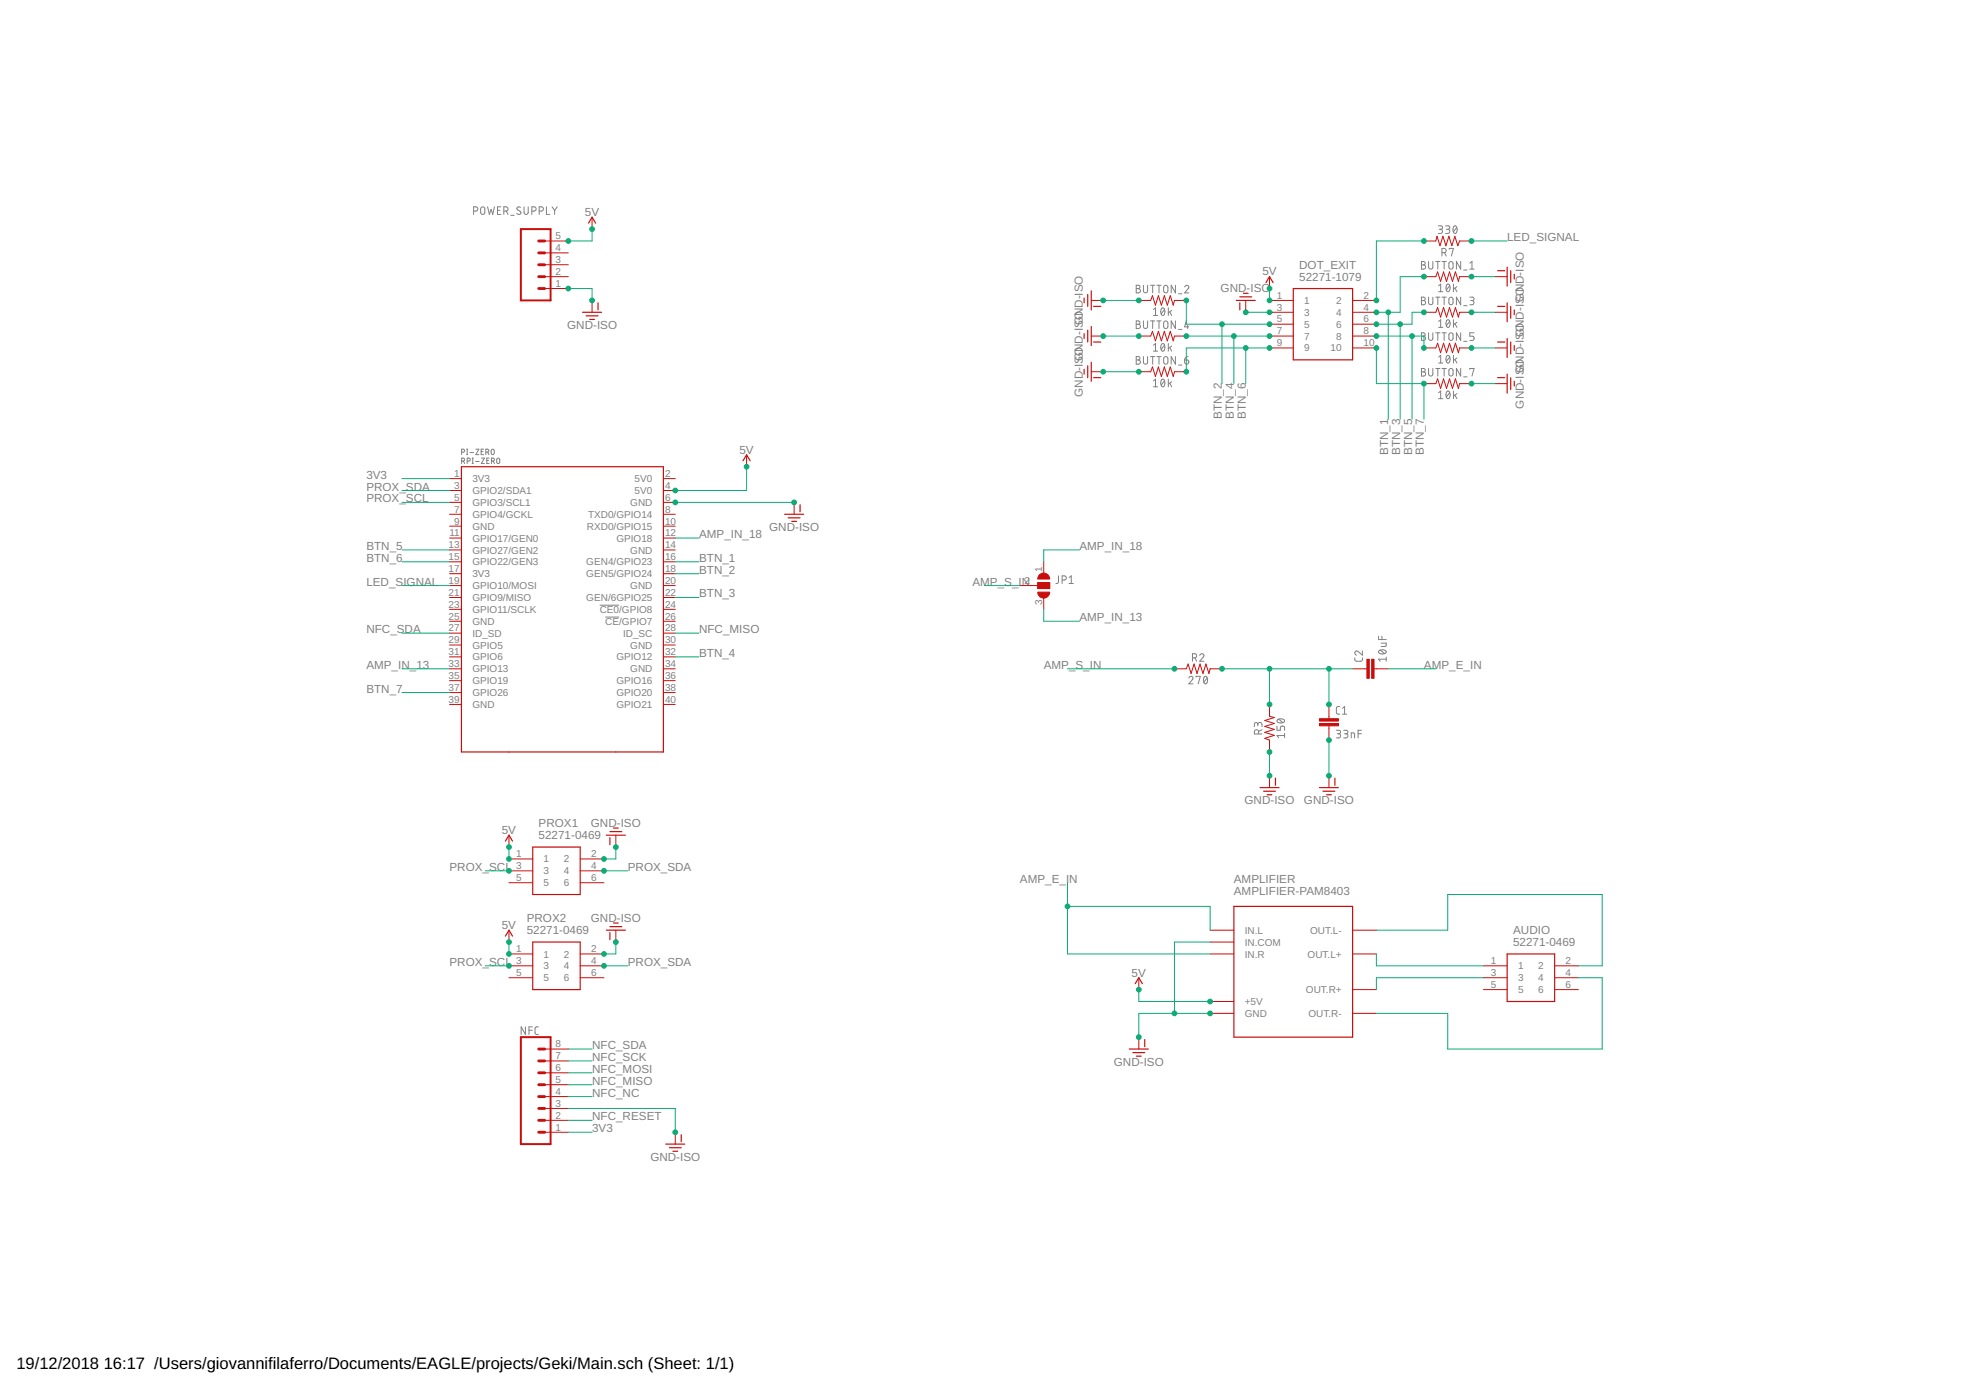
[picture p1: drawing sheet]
<svg xmlns="http://www.w3.org/2000/svg" width="420mm" height="297mm" viewBox="0 0 420 297" stroke-linecap="round" stroke-linejoin="round" font-family="sans-serif">
<g fill="none" stroke="#808080" stroke-width=".21">
<path d="M101.2 45.1h.5a.46 .46 0 0 0 .4-.4 .46 .46 0 0 0-.4-.5h-.5v1.6M102.8 44.3l.4-.1 .3 .1 .1 1.1a.44 .44 0 0 1-.4 .4 .44 .44 0 0 1-.5-.4zM104.2 44.2l.4 1.6 .3-1.1 .4 1.1 .4-1.6M106.3 44.9h.5M107 44.2h-.7v1.6h.7M107.7 45.1h.4a.46 .46 0 0 0 .5-.4 .46 .46 0 0 0-.5-.5h-.4v1.6M108.2 45.1l.4 .7M109.2 46h.7M111.2 44.3a.41 .41 0 0 0-.5-.1 .41 .41 0 0 0-.1 .6l.5 .3a.41 .41 0 0 1 .1 .7 .41 .41 0 0 1-.6-.1l-.2-.1M112 44.2v1.2a.44 .44 0 0 0 .4 .4 .44 .44 0 0 0 .5-.4v-1.2M113.7 45.1h.4a.46 .46 0 0 0 .5-.4 .46 .46 0 0 0-.5-.5h-.4v1.6M115.2 45.1h.5a.46 .46 0 0 0 .4-.4 .46 .46 0 0 0-.4-.5h-.5v1.6"/>
<path d="M116.8 44.2v1.6h.7M118 44.2l.5 .8M118.5 45v.8M119.1 44.2l-.6 .8M303.8 55.9h.4a.37 .37 0 0 1 .4 .4 .37 .37 0 0 1-.4 .3 .44 .44 0 0 1 .5 .5 .44 .44 0 0 1-.5 .4h-.4zM303.8 56.6h.4M305.3 55.9v1.2a.46 .46 0 0 0 .5 .4 .46 .46 0 0 0 .4-.4v-1.2M306.8 55.9h.9M307.3 55.9v1.6M307.4 48.3h.5a.37 .37 0 0 1 .4 .3 .37 .37 0 0 1-.4 .4h-.3M307.8 49a.44 .44 0 0 1 .5 .4 .44 .44 0 0 1-.5 .5h-.4M308.2 54h.4a.46 .46 0 0 0 .5-.5 .46 .46 0 0 0-.5-.4h-.4v1.6"/>
<path d="M308.2 55.9h.9M308.6 55.9v1.6M308.7 54l.4 .7M308.9 48.3h.6a.37 .37 0 0 1 .4 .3 .37 .37 0 0 1-.4 .4h-.4M309.4 49a.44 .44 0 0 1 .5 .4 .44 .44 0 0 1-.5 .5h-.5M309.7 53.3v-.2h.9l-.4 1.6M309.8 56l.3-.1 .3 .1 .1 1.1a.44 .44 0 0 1-.4 .4 .44 .44 0 0 1-.5-.4zM310.7 48.4l.3-.1a.95 .95 0 0 1 0 1.6 .98 .98 0 0 1-.3-1.5zM311.3 48.6l-.7 .9M312.2 55.9v1.6l-.9-1.6v1.6M312.8 57.7h.7M314.1 57.5h.9"/>
<path d="M314.1 56.2l.5-.3v1.6M242.8 61h.5a.36 .36 0 0 1 .3 .3 .36 .36 0 0 1-.3 .4 .46 .46 0 0 1 .4 .4 .46 .46 0 0 1-.4 .5h-.5zM242.8 68.6h.5a.36 .36 0 0 1 .3 .3 .36 .36 0 0 1-.3 .4 .46 .46 0 0 1 .4 .5 .46 .46 0 0 1-.4 .4h-.5zM242.8 76.2h.5a.36 .36 0 0 1 .3 .4 .36 .36 0 0 1-.3 .3 .46 .46 0 0 1 .4 .5 .46 .46 0 0 1-.4 .4h-.5zM242.8 61.7h.5M242.8 69.3h.5M242.8 76.9h.5M244.4 61v1.1a.44 .44 0 0 0 .4 .5 .44 .44 0 0 0 .5-.5v-1.1M244.4 68.6v1.2a.44 .44 0 0 0 .4 .4 .44 .44 0 0 0 .5-.4v-1.2M244.4 76.2v1.2a.44 .44 0 0 0 .4 .4 .44 .44 0 0 0 .5-.4v-1.2M245.9 61h.9M245.9 68.6h.9"/>
<path d="M245.9 76.2h.9M246.3 61v1.6M246.3 68.6v1.6M246.3 76.2v1.6M246.5 66.1l.5-.3v1.6M246.5 73.8l.5-.4v1.6M246.5 67.4h.9M246.5 75h.9M247.2 61h.9M247.2 68.6h.9M247.2 76.2h.9M247.7 61v1.6"/>
<path d="M247.7 68.6v1.6M247.7 76.2v1.6M248.3 65.9l.2-.1a.97 .97 0 0 1 0 1.6 1.02 1.02 0 0 1-.2-1.5zM248.3 73.5l.2-.1a.97 .97 0 0 1 0 1.6 1.02 1.02 0 0 1-.2-1.5zM248.8 61.1l.3-.1 .4 .1 .1 1a.46 .46 0 0 1-.5 .5 .46 .46 0 0 1-.4-.5zM248.8 68.7l.3-.1 .4 .1 .1 1.1a.46 .46 0 0 1-.5 .4 .46 .46 0 0 1-.4-.4zM248.8 76.3l.3-.1 .4 .1 .1 1.1a.46 .46 0 0 1-.5 .4 .46 .46 0 0 1-.4-.4zM248.9 66.1l-.7 1M248.9 73.8l-.7 .9M249.7 65.8v1.6M249.7 73.4v1.6M250 66.7l.4 .7"/>
<path d="M250 74.3l.4 .7M250.4 66.3l-.7 .6M250.4 74l-.7 .5M251.2 61v1.6l-.9-1.6v1.6M251.2 68.6v1.6l-.9-1.6v1.6M251.2 76.2v1.6l-.9-1.6v1.6M251.9 62.8h.7M251.9 70.4h.7M251.9 78h.7M253.2 61.3a.44 .44 0 0 1 .6-.3 .44 .44 0 0 1 .1 .7l-.7 .9h.9M253.2 76.9h.5a.45 .45 0 0 1 .4 .5 .45 .45 0 0 1-.5 .4 .45 .45 0 0 1-.4-.4zM253.5 68.6l-.3 1.2h.9"/>
<path d="M253.8 69.5v.7M253.9 76.2l-.6 .3-.1 .4M303.8 63.5h.4a.36 .36 0 0 1 .4 .4 .36 .36 0 0 1-.4 .3 .46 .46 0 0 1 .5 .5 .46 .46 0 0 1-.5 .4h-.4zM303.8 71.1h.4a.36 .36 0 0 1 .4 .4 .36 .36 0 0 1-.4 .3 .46 .46 0 0 1 .5 .5 .46 .46 0 0 1-.5 .4h-.4zM303.8 78.7h.4a.36 .36 0 0 1 .4 .4 .36 .36 0 0 1-.4 .4 .46 .46 0 0 1 .5 .4 .46 .46 0 0 1-.5 .5h-.4zM303.8 64.2h.4M303.8 71.8h.4M303.8 79.5h.4M305.3 63.5v1.2a.46 .46 0 0 0 .5 .4 .46 .46 0 0 0 .4-.4v-1.2M305.3 71.1v1.2a.46 .46 0 0 0 .5 .4 .46 .46 0 0 0 .4-.4v-1.2M305.3 78.7v1.2a.46 .46 0 0 0 .5 .5 .46 .46 0 0 0 .4-.5v-1.2M306.8 63.5h.9"/>
<path d="M306.8 71.1h.9M306.8 78.7h.9M307.3 63.5v1.6M307.3 71.1v1.6M307.3 78.7v1.7M307.4 61.1l.5-.4v1.6M307.4 68.7l.5-.4v1.7M307.4 76.3l.5-.4v1.7M307.4 62.3h1M307.4 70h1M307.4 77.6h1M308.2 63.5h.9"/>
<path d="M308.2 71.1h.9M308.2 78.7h.9M308.6 63.5v1.6M308.6 71.1v1.6M308.6 78.7v1.7M309.2 60.8l.3-.1a.95 .95 0 0 1 0 1.6 1.04 1.04 0 0 1-.3-1.5zM309.2 68.4l.3-.1a.95 .95 0 0 1 0 1.7 1.04 1.04 0 0 1-.3-1.6zM309.2 76.1l.3-.2a.95 .95 0 0 1 0 1.7 1.04 1.04 0 0 1-.3-1.5zM309.8 63.6l.3-.1 .4 .3v.9a.44 .44 0 0 1-.4 .4 .44 .44 0 0 1-.5-.4zM309.8 71.2l.3-.1 .3 .1 .1 1.1a.44 .44 0 0 1-.4 .4 .44 .44 0 0 1-.5-.4zM309.8 78.9l.3-.2 .3 .2 .1 1a.44 .44 0 0 1-.4 .5 .44 .44 0 0 1-.5-.5zM309.8 61.1l-.7 .9"/>
<path d="M309.8 68.7l-.7 .9M309.8 76.3l-.7 .9M310.6 60.7v1.6M310.6 68.3v1.7M310.6 75.9v1.7M310.9 61.6l.5 .7M310.9 69.2l.5 .8M310.9 76.8l.5 .8M311.4 61.3l-.8 .5M311.4 68.9l-.8 .5M311.4 76.5l-.8 .5M312.2 63.5v1.6l-.9-1.6v1.6"/>
<path d="M312.2 71.1v1.6l-.9-1.6v1.6M312.2 78.7v1.7l-.9-1.7v1.7M312.8 65.3h.7M312.8 72.9h.7M314.1 63.5h.6a.36 .36 0 0 1 .3 .4 .36 .36 0 0 1-.3 .3h-.4M314.1 78.9v-.2h.9l-.4 1.7M314.6 64.2a.46 .46 0 0 1 .4 .5 .46 .46 0 0 1-.4 .4h-.5M315 71.1h-.9v.7h.6a.46 .46 0 0 1 .3 .5 .46 .46 0 0 1-.3 .4h-.6M98.7 98.5l.5-.1 .1-.3-.2-.2h-.4v1.2M98.7 96.6l.5-.1 .1-.3-.2-.2h-.4v1.2M99 98.5l.3 .6M99.7 96h.3"/>
<path d="M99.7 97.2h.3M99.8 98.5l.6-.1v-.4l-.6-.1v1.2M99.8 96v1.2M100.4 96.7h.8M100.9 97.9h.3M100.9 99.1h.3M101 97.9v1.2M101.6 98.6h.8M101.7 96h.6l-.6 1.2h.6M102.8 96.5h.4M102.9 97.9h.6l-.6 1.2h.6M103.4 96h-.6v1.2h.6"/>
<path d="M103.8 96.6l.6-.1v-.4l-.6-.1v1.2M104 98.4h.4M104.2 96.6l.3 .6M104.5 97.9h-.5v1.2h.5M105 98.5l.6-.1 .1-.3-.2-.2h-.5v1.2M105.1 96.1l.3-.1 .2 .3v.5l-.2 .4-.3-.1-.1-.3zM105.4 98.5l.3 .6M106.3 98l.3-.1 .2 .3v.5l-.2 .4-.3-.1-.1-.3zM246.5 81.4l.5-.4v1.7M246.5 82.7h.9M248.3 81.1l.2-.1a.97 .97 0 0 1 0 1.7 1.02 1.02 0 0 1-.2-1.6zM248.9 81.4l-.7 .9"/>
<path d="M249.7 81v1.7M250 81.9l.4 .8M250.4 81.6l-.7 .5M307.4 83.9l.5-.3v1.6M307.4 85.2h1M309.2 83.7l.1-.1a.8 .8 0 0 1 .7 .5 .8 .8 0 0 1-.2 .9l-.3 .2a1.04 1.04 0 0 1-.3-1.5zM309.8 83.9l-.7 .9M310.6 83.6v1.6M310.9 84.4l.5 .8M311.4 84.1l-.8 .5M312.8 80.5h.7M128.2 129.3h4.1"/>
<path d="M129.3 131.9h3M226.2 123.1v1.4l-.5 .2M227 124h.4a.44 .44 0 0 0 .5-.5 .44 .44 0 0 0-.5-.4h-.4v1.6M228.5 124.7h.9M228.5 123.4l.4-.3v1.6M291.2 139.1v.9l-.9-.8a.45 .45 0 0 0-.7 .2 .45 .45 0 0 0 .3 .6M294.6 136v.7h1.6M294.7 139.1a1 1 0 0 1 1.5 .2 .95 .95 0 0 1-1.6 0zM295 138.9l.9 .8M295.2 137.4h1v.6l-.1 .1-.9 .1M295.3 136v.7M254.1 144.9a.44 .44 0 0 1 .6-.4 .44 .44 0 0 1 .1 .7l-.7 .9h.9"/>
<path d="M254.8 140.6h.5a.44 .44 0 0 0 .4-.5 .44 .44 0 0 0-.4-.4h-.5v1.6M255.4 140.6l.3 .7M255.6 144.7v-.2h.9l-.4 1.6M256.4 140.1a.44 .44 0 0 1 .6-.4 .44 .44 0 0 1 .2 .7l-.8 .9h.9M257.4 144.6l.2-.1a.95 .95 0 0 1 0 1.6 1 1 0 0 1-.2-1.5zM258 144.9l-.7 .9M268.8 154.8a.46 .46 0 0 1 .5-.4 .46 .46 0 0 1 .4 .4v.5M268.8 155.1v-.4a.36 .36 0 0 0-.4-.3 .36 .36 0 0 0-.3 .3v.6M269 156.8v-.4a.46 .46 0 0 0-.5-.5 .46 .46 0 0 0-.4 .5v.4h1.6M269.7 155.9l-.7 .4M272.9 155.2v.9h.7v-.6a.46 .46 0 0 1 .5-.3 .46 .46 0 0 1 .4 .3v.6M273 153.8a1.02 1.02 0 0 1 1.5 .3 .97 .97 0 0 1-1.6 0z"/>
<path d="M273.3 153.7l.9 .7M274.5 157.2h-1.6l.4 .4M274.5 156.7v.9M285.6 156.1h.6a.37 .37 0 0 1 .3 .3 .37 .37 0 0 1-.3 .4h-.4M286 156.8a.44 .44 0 0 1 .5 .4 .44 .44 0 0 1-.5 .5h-.4M286.3 151l-.6 .1-.1 .3v1l.2 .2h.5M286.9 152.6h.9M286.9 151.4l.5-.4v1.6M287.2 156.1h.5a.37 .37 0 0 1 .4 .3 .37 .37 0 0 1-.4 .4h-.4M287.6 156.8a.44 .44 0 0 1 .5 .4 .44 .44 0 0 1-.5 .5h-.4M288.8 157.7v-1.1l.7 .1v1M289.5 140.6l.1 .5 .3 .2h1l.2-.2 .1-.5"/>
<path d="M290.2 156.8h.8M291 156.1h-.8v1.6M296.2 140.9h-1.6l.4 .4M296.2 140.4v.9M112.3 219.4v1.7l-.9-1.7v1.7M113.8 219.4h-.7v1.7M115.1 219.4l-.5 .1-.3 .3 .1 1.2 .7 .1M113.1 220.2h.7"/>
</g>
<g fill="none" stroke="#c90d0c" stroke-width=".25">
<path d="M125.8 47.7l.7-1.3 .8 1.3M320.1 57.8h1.5M322.1 57.1v4.1M322.9 57.8v2.6M323.6 58.6v1M124.5 66.7h4.1M125.3 67.5h2.5M126 68.3h1M127.8 64.7v1.5M231.7 63.7v1M231.7 71.3v1M231.7 78.9v1"/>
<path d="M232.5 62.9v2.6M232.5 70.5v2.6M232.5 78.2v2.5M233.2 62.2v4M233.2 69.8v4.1M233.2 77.4v4.1M233.7 73.1h1.5M233.7 65.5h1.5M264.2 64.2h4.1M265 63.4h2.5M265 64.7v1.5M265.7 62.7h1"/>
<path d="M270.6 60.4l.7-1.3 .8 1.3M276.4 61.7h12.7v15.2h-12.7zM320.1 73.1h1.5M320.1 65.5h1.5M322.1 64.7v4.1M322.1 72.3v4.1M322.1 79.9v4.1M322.9 65.5v2.5M322.9 73.1v2.5M323.6 66.2v1M323.6 73.9v1M98.6 99.7h43.2v61h-43.2z"/>
<path d="M158.8 98.5l.8-1.3 .7 1.3M233.7 80.7h1.5M320.1 80.7h1.5M322.9 80.7v2.5M323.6 81.5v1M167.7 109.9h4M168.4 110.7h2.6M169.2 111.4h1M171 107.9v1.5M108 179.7l.8-1.2 .7 1.2M129.6 178.5h4M130.3 177.7h2.6"/>
<path d="M130.3 179v1.5M131.1 177h1M269.3 168.3h4M270 169.1h2.6M270.8 169.8h1M272.6 166.3v1.5M282 168.3h4M282.7 169.1h2.6M283.5 169.8h1M285.3 166.3v1.5M113.9 181h10.1v10.2h-10.1zM129.6 198.8h4"/>
<path d="M130.3 199.3v1.5M130.3 198h2.6M131.1 197.3h1M263.7 193.7h25.4v27.9h-25.4zM108 200l.8-1.2 .7 1.2M113.9 201.3h10.1v10.2h-10.1zM242.6 210.2l.8-1.3 .7 1.3M322.1 203.9h10.2v10.1h-10.2zM241.3 224.2h4.1M242.1 224.9h2.5M242.9 225.7h1M244.6 222.1v1.6"/>
<path d="M142.3 244.5h4M143 245.3h2.6M143.8 246h1M145.6 242.5v1.5"/>
</g>
<g fill="none" stroke="#c90d0c" stroke-width=".21">
<path d="M116.4 59.1h5.1M116.4 56.6h5.1M116.4 54h5.1M116.4 51.5h5.1M126.5 46.4v2.6M271.3 59.1v2.6M304.3 59.1h2.6l.3-1 .7 2 .6-2 .6 2 .7-2 .6 2 .6-2 .7 2 .2-1h2.6M304.3 51.5h2.6l.2-1 .6 2 .7-2 .6 2 .6-2 .7 2 .6-2 .7 2 .3-1h2.6M319.6 59.1h2.5M116.4 61.7h5.1M126.5 64.2v2.5M233.2 64.2h2.6"/>
<path d="M233.2 71.8h2.6M233.2 79.4h2.6M243.4 64.2h2.5l.4-1 .6 2 .7-2 .6 2 .6-2 .7 2 .6-2 .6 2 .3-1h2.5M243.4 71.8h2.5l.4-1 .6 2 .7-2 .6 2 .6-2 .7 2 .6-2 .6 2 .3-1h2.5M243.4 79.4h2.5l.4-1 .6 2.1 .7-2.1 .6 2.1 .6-2.1 .7 2.1 .6-2.1 .6 2.1 .3-1.1h2.5M266.2 64.2v2.5M271.3 64.2h5.1M271.3 66.7h5.1M271.3 69.3h5.1M271.3 71.8h5.1M271.3 74.4h5.1M289.1 64.2h5.1"/>
<path d="M289.1 66.7h5.1M289.1 69.3h5.1M289.1 71.8h5.1M289.1 74.4h5.1M304.3 66.7h2.6l.3-1 .7 2.1 .6-2.1 .6 2.1 .7-2.1 .6 2.1 .6-2.1 .7 2.1 .2-1.1h2.6M304.3 74.4h2.6l.3-1.1 .7 2.1 .6-2.1 .6 2.1 .7-2.1 .6 2.1 .6-2.1 .7 2.1 .2-1h2.6M319.6 66.7h2.5M319.6 74.4h2.5M159.6 97.2v2.5M304.3 82h2.6l.3-1 .7 2 .6-2 .6 2 .7-2 .6 2 .6-2 .7 2 .2-1h2.6M319.6 82h2.5M96.1 102.3h2.5"/>
<path d="M96.1 104.8h2.5M96.1 107.4h2.5M96.1 109.9h2.5M96.1 112.4h2.5M96.1 115h2.5M96.1 117.5h2.5M141.8 102.3h2.5M141.8 104.8h2.5M141.8 107.4h2.5M141.8 109.9h2.5M141.8 112.4h2.5M141.8 115h2.5"/>
<path d="M141.8 117.5h2.5M169.7 107.4v2.5M96.1 120.1h2.5M96.1 122.6h2.5M96.1 125.1h2.5M96.1 127.7h2.5M96.1 130.2h2.5M96.1 132.8h2.5M96.1 135.3h2.5M96.1 137.8h2.5M141.8 120.1h2.5M141.8 122.6h2.5"/>
<path d="M141.8 125.1h2.5M141.8 127.7h2.5M141.8 130.2h2.5M141.8 132.8h2.5M141.8 135.3h2.5M141.8 137.8h2.5M218 125.1h3.8M221.8 124.5h2.5v1.3h-2.5zM223.1 120.1v2.5M223.1 127.7v2.5M96.1 140.4h2.5M96.1 142.9h2.5"/>
<path d="M96.1 145.5h2.5M96.1 148h2.5M96.1 150.5h2.5M141.8 140.4h2.5M141.8 142.9h2.5M141.8 145.5h2.5M141.8 148h2.5M141.8 150.5h2.5M251 142.9h2.5l.4-1 .7 2 .6-2 .6 2 .7-2 .6 2 .6-2 .7 2 .2-1h2.6M271.3 150.5v2.6l1 .2-2 .7 2 .6-2 .6 2 .7-2 .6 2 .6-2 .7 1 .4v2.5M284 150.5v3.1M284 155.1v3.1"/>
<path d="M289.1 142.9h3M293.6 142.9h3.1M108.8 178.5v2.5M131.6 178.5v2.5M271.3 165.8v2.5M284 165.8v2.5M108.8 183.6h5.1M108.8 186.1h5.1M108.8 188.6h5.1M108.8 198.8v2.5M124 183.6h5.1M124 186.1h5.1"/>
<path d="M124 188.6h5.1M131.6 198.8v2.5M258.6 198.8h5.1M289.1 198.8h5.1M108.8 203.9h5.1M108.8 206.4h5.1M108.8 208.9h5.1M124 203.9h5.1M124 206.4h5.1M124 208.9h5.1M243.4 208.9v2.6M258.6 201.3h5.1"/>
<path d="M258.6 203.9h5.1M258.6 214h5.1M258.6 216.6h5.1M289.1 203.9h5.1M289.1 216.6h5.1M289.1 211.5h5.1M317 211.5h5.1M317 206.4h5.1M317 208.9h5.1M332.3 211.5h5M332.3 206.4h5M332.3 208.9h5"/>
<path d="M116.4 239.4h5.1M116.4 236.9h5.1M116.4 234.3h5.1M116.4 231.8h5.1M116.4 229.3h5.1M116.4 226.7h5.1M116.4 224.2h5.1M243.4 221.6v2.6M116.4 242h5.1M144.3 242v2.5"/>
</g>
<path d="M111.3 49h6.4v15.2h-6.4zM111.3 221.6h6.4v22.9h-6.4z" fill="none" stroke="#c90d0c" stroke-width=".42"/>
<g fill="none" stroke="#c90d0c" stroke-width=".61">
<path d="M115.1 56.6h1.3M115.1 59.1h1.3M115.1 51.5h1.3M115.1 54h1.3M115.1 61.7h1.3M115.1 236.9h1.3M115.1 239.4h1.3M115.1 231.8h1.3M115.1 234.3h1.3M115.1 229.3h1.3M115.1 226.7h1.3M115.1 224.2h1.3"/>
<path d="M115.1 242h1.3"/>
</g>
<g fill="#c90d0c" stroke="#c90d0c" stroke-width=".21">
<path d="M282 154.6h4v.5h-4z"/>
<path d="M282 153.6h4v.5h-4z"/>
<path d="M293.1 140.9h.5v4h-.5z"/>
<path d="M292.1 140.9h.5v4h-.5z"/>
<path d="M221.8 124.5h2.5v1.3h-2.5z"/>
</g>
<g fill="#c90d0c" stroke="#c90d0c" stroke-width=".21">
<path d="M221.8 126.5h2.5a1.27 1.27 0 0 1-1.2 1.3 1.27 1.27 0 0 1-1.3-1.3z" fill-rule="evenodd"/>
<path d="M222.2 122.8a1.27 1.27 0 0 1 1.4-.2 1.27 1.27 0 0 1 .7 1.1h-2.5v-.4z" fill-rule="evenodd"/>
</g>
<g fill="none" stroke="#0dab76" stroke-width=".21">
<path d="M126.5 49v2.5h-5M304.3 59.1h-5.1v7.6h-5M304.3 51.5h-10.1v12.7M314.5 59.1h5.1M314.5 51.5h7.6M121.5 61.7h5v2.5M235.8 64.2h7.6M235.8 71.8h7.6M235.8 79.4h7.6M253.5 71.8h17.8M253.5 64.2v5.1h17.8M261.2 69.3v12.7"/>
<path d="M263.7 71.8v10.2M266.2 66.7h5.1M266.2 74.4v7.6M271.3 61.7v2.5M271.3 74.4h-17.8v5M294.2 74.4v7.6h10.1v7.6M294.2 71.8h10.1v2.6M296.7 66.7v22.9M299.2 69.3v20.3M301.8 71.8v17.8M304.3 66.7h-2.5v2.6h-7.6M314.5 66.7h5.1"/>
<path d="M314.5 74.4h5.1M159.6 99.7v5.1h-15.3M314.5 82h5.1M85.9 107.4h10.2M85.9 104.8h10.2M85.9 117.5h10.2M85.9 102.3h10.2M144.3 107.4h25.4M144.3 115h5.1M230.7 117.5h-7.6v2.6M85.9 125.1h10.2M85.9 120.1h10.2"/>
<path d="M85.9 135.3h10.2M144.3 127.7h5.1M144.3 120.1h5.1M144.3 122.6h5.1M144.3 135.3h5.1M210.4 125.1h7.6M223.1 130.2v2.6h7.6M85.9 142.9h10.2M85.9 148h10.2M144.3 140.4h5.1M228.1 142.9h22.9M261.2 142.9h27.9"/>
<path d="M271.3 142.9v7.6M284 142.9v7.6M284 158.2v7.6M296.7 142.9h10.2M271.3 160.7v5.1M103.7 186.1h5.1M108.8 181v2.6M129.1 186.1h5.1M131.6 181v2.6h-2.5M228.1 188.6v15.3h30.5M228.1 193.7h30.5v5.1M294.2 198.8h15.2v-7.6h33v15.2h-5.1"/>
<path d="M103.7 206.4h5.1M108.8 201.3v2.6M129.1 206.4h5.1M131.6 201.3v2.6h-2.5M243.4 211.5v2.5h15.2M258.6 216.6h-15.2v5M258.6 201.3h-7.6v15.3M294.2 203.9v2.5h22.8M317 208.9h-22.8v2.6M337.3 208.9h5.1v15.3h-33v-7.6h-15.2M121.5 236.9h22.8v5.1M121.5 224.2h5"/>
<path d="M121.5 226.7h5M121.5 229.3h5M121.5 231.8h5M121.5 234.3h5M121.5 239.4h5M121.5 242h5"/>
</g>
<g fill="#0dab76" stroke="#0dab76" stroke-width=".21">
<circle cx="126.5" cy="64.2" r=".51"/>
<circle cx="121.5" cy="61.7" r=".51"/>
<circle cx="169.7" cy="107.4" r=".51"/>
<circle cx="144.3" cy="107.4" r=".51"/>
<circle cx="243.4" cy="221.6" r=".51"/>
<circle cx="258.6" cy="216.6" r=".51"/>
<circle cx="251" cy="216.6" r=".51"/>
<circle cx="271.3" cy="165.8" r=".51"/>
<circle cx="271.3" cy="160.7" r=".51"/>
<circle cx="284" cy="165.8" r=".51"/>
<circle cx="284" cy="158.2" r=".51"/>
<circle cx="266.2" cy="66.7" r=".51"/>
<circle cx="271.3" cy="66.7" r=".51"/>
<circle cx="314.5" cy="59.1" r=".51"/>
<circle cx="314.5" cy="66.7" r=".51"/>
<circle cx="314.5" cy="82" r=".51"/>
<circle cx="314.5" cy="74.4" r=".51"/>
<circle cx="235.8" cy="64.2" r=".51"/>
<circle cx="243.4" cy="64.2" r=".51"/>
<circle cx="235.8" cy="71.8" r=".51"/>
<circle cx="243.4" cy="71.8" r=".51"/>
<circle cx="235.8" cy="79.4" r=".51"/>
<circle cx="243.4" cy="79.4" r=".51"/>
<circle cx="129.1" cy="183.6" r=".51"/>
<circle cx="131.6" cy="181" r=".51"/>
<circle cx="129.1" cy="203.9" r=".51"/>
<circle cx="131.6" cy="201.3" r=".51"/>
<circle cx="144.3" cy="242" r=".51"/>
<circle cx="126.5" cy="49" r=".51"/>
<circle cx="121.5" cy="51.5" r=".51"/>
<circle cx="159.6" cy="99.7" r=".51"/>
<circle cx="144.3" cy="104.8" r=".51"/>
<circle cx="243.4" cy="211.5" r=".51"/>
<circle cx="258.6" cy="214" r=".51"/>
<circle cx="271.3" cy="64.2" r=".51"/>
<circle cx="271.3" cy="61.7" r=".51"/>
<circle cx="108.8" cy="181" r=".51"/>
<circle cx="108.8" cy="183.6" r=".51"/>
<circle cx="108.8" cy="201.3" r=".51"/>
<circle cx="108.8" cy="203.9" r=".51"/>
<circle cx="314.5" cy="51.5" r=".51"/>
<circle cx="294.2" cy="69.3" r=".51"/>
<circle cx="299.2" cy="69.3" r=".51"/>
<circle cx="304.3" cy="66.7" r=".51"/>
<circle cx="263.7" cy="71.8" r=".51"/>
<circle cx="253.5" cy="71.8" r=".51"/>
<circle cx="271.3" cy="71.8" r=".51"/>
<circle cx="294.2" cy="66.7" r=".51"/>
<circle cx="296.7" cy="66.7" r=".51"/>
<circle cx="304.3" cy="59.1" r=".51"/>
<circle cx="271.3" cy="69.3" r=".51"/>
<circle cx="261.2" cy="69.3" r=".51"/>
<circle cx="253.5" cy="64.2" r=".51"/>
<circle cx="251" cy="142.9" r=".51"/>
<circle cx="271.3" cy="142.9" r=".51"/>
<circle cx="271.3" cy="150.5" r=".51"/>
<circle cx="261.2" cy="142.9" r=".51"/>
<circle cx="284" cy="142.9" r=".51"/>
<circle cx="284" cy="150.5" r=".51"/>
<circle cx="228.1" cy="193.7" r=".51"/>
<circle cx="271.3" cy="74.4" r=".51"/>
<circle cx="266.2" cy="74.4" r=".51"/>
<circle cx="253.5" cy="79.4" r=".51"/>
<circle cx="304.3" cy="74.4" r=".51"/>
<circle cx="294.2" cy="71.8" r=".51"/>
<circle cx="301.8" cy="71.8" r=".51"/>
<circle cx="304.3" cy="51.5" r=".51"/>
<circle cx="294.2" cy="64.2" r=".51"/>
<circle cx="304.3" cy="82" r=".51"/>
<circle cx="294.2" cy="74.4" r=".51"/>
<circle cx="129.1" cy="186.1" r=".51"/>
<circle cx="129.1" cy="206.4" r=".51"/>
<circle cx="108.8" cy="186.1" r=".51"/>
<circle cx="108.8" cy="206.4" r=".51"/>
</g>
<g font-size="3.5">
<text x="3.5" y="292.5">19/12/2018</text>
<text x="22.2" y="292.5">16:17 /Users/giovannifilaferro/Documents/EAGLE/projects/Geki/Main.sch (Sheet: 1/1)</text>
</g>
<g font-size="2.5" fill="#808080">
<text x="125" y="46.2">5V</text>
<text x="322.1" y="51.5">LED_SIGNAL</text>
<text x="269.8" y="58.9">5V</text>
<text x="277.7" y="57.5">DOT_EXIT</text>
<text x="260.9" y="62.4">GND-ISO</text>
<text x="277.7" y="60">52271-1079</text>
<text x="121.2" y="70.3">GND-ISO</text>
<text x="231.4" y="84.8" transform="rotate(-90 231.4 84.8)">GND-ISGOND-ISGOND-ISO</text>
<text x="261.1" y="89.6" transform="rotate(-90 261.1 89.6)">BTN_2</text>
<text x="263.7" y="89.6" transform="rotate(-90 263.7 89.6)">BTN_4</text>
<text x="266.2" y="89.6" transform="rotate(-90 266.2 89.6)">BTN_6</text>
<text x="325.7" y="87.3" transform="rotate(-90 325.7 87.3)">GND-ISGOND-ISGOND-ISGOND-ISO</text>
<text x="158" y="97">5V</text>
<text x="296.7" y="97.2" transform="rotate(-90 296.7 97.2)">BTN_1</text>
<text x="299.2" y="97.2" transform="rotate(-90 299.2 97.2)">BTN_3</text>
<text x="301.8" y="97.2" transform="rotate(-90 301.8 97.2)">BTN_5</text>
<text x="304.3" y="97.2" transform="rotate(-90 304.3 97.2)">BTN_7</text>
<text x="78.3" y="104.8">PROX_SDA</text>
<text x="78.3" y="107.4">PROX_SCL</text>
<text x="78.3" y="102.3">3V3</text>
<text x="164.4" y="113.5">GND-ISO</text>
<text x="78.3" y="117.5">BTN_5</text>
<text x="149.4" y="115">AMP_IN_18</text>
<text x="230.7" y="117.5">AMP_IN_18</text>
<text x="78.3" y="125.1">LED_SIGNAL</text>
<text x="78.3" y="120.1">BTN_6</text>
<text x="149.4" y="120.1">BTN_1</text>
<text x="149.4" y="122.6">BTN_2</text>
<text x="207.8" y="125.1">AMP_S_IN</text>
<text x="149.4" y="127.7">BTN_3</text>
<text x="78.3" y="135.3">NFC_SDA</text>
<text x="149.4" y="135.3">NFC_MISO</text>
<text x="230.7" y="132.8">AMP_IN_13</text>
<text x="78.3" y="142.9">AMP_IN_13</text>
<text x="149.4" y="140.4">BTN_4</text>
<text x="223.1" y="142.9">AMP_S_IN</text>
<text x="304.3" y="142.9">AMP_E_IN</text>
<text x="78.3" y="148">BTN_7</text>
<text x="266" y="171.9">GND-ISO</text>
<text x="278.7" y="171.9">GND-ISO</text>
<text x="107.2" y="178.2">5V</text>
<text x="115.1" y="179.4">52271-0469</text>
<text x="115.1" y="176.8">PROX1</text>
<text x="126.3" y="176.7">GND-ISO</text>
<text x="96.1" y="186.1">PROX_SCL</text>
<text x="134.2" y="186.1">PROX_SDA</text>
<text x="218" y="188.6">AMP_E_IN</text>
<text x="263.7" y="191.2">AMPLIFIER-PAM8403</text>
<text x="263.7" y="188.6">AMPLIFIER</text>
<text x="112.6" y="197.1">PROX2</text>
<text x="126.3" y="197">GND-ISO</text>
<text x="107.2" y="198.5">5V</text>
<text x="112.6" y="199.7">52271-0469</text>
<text x="323.4" y="202.2">52271-0469</text>
<text x="323.4" y="199.7">AUDIO</text>
<text x="96.1" y="206.4">PROX_SCL</text>
<text x="134.2" y="206.4">PROX_SDA</text>
<text x="241.8" y="208.7">5V</text>
<text x="126.5" y="224.2">NFC_SDA</text>
<text x="126.5" y="226.7">NFC_SCK</text>
<text x="238" y="227.7">GND-ISO</text>
<text x="126.5" y="229.3">NFC_MOSI</text>
<text x="126.5" y="231.8">NFC_MISO</text>
<text x="126.5" y="234.3">NFC_NC</text>
<text x="126.5" y="239.4">NFC_RESET</text>
<text x="126.5" y="242">3V3</text>
<text x="139" y="248.1">GND-ISO</text>
</g>
<g font-size="2.1" fill="#808080">
<text x="118.7" y="53.7">4</text>
<text x="118.7" y="51.1">5</text>
<text x="118.7" y="58.8">2</text>
<text x="118.7" y="56.2">3</text>
<text x="118.7" y="61.3">1</text>
<text x="272.9" y="63.8">1</text>
<text x="278.7" y="65">1</text>
<text x="285.6" y="65">2</text>
<text x="291.4" y="63.8">2</text>
<text x="272.9" y="66.4">3</text>
<text x="272.9" y="68.9">5</text>
<text x="272.9" y="71.5">7</text>
<text x="278.7" y="67.5">3</text>
<text x="278.7" y="70">5</text>
<text x="285.6" y="67.5">4</text>
<text x="285.6" y="70">6</text>
<text x="291.4" y="66.4">4</text>
<text x="291.4" y="68.9">6</text>
<text x="291.4" y="71.5">8</text>
<text x="272.9" y="74">9</text>
<text x="278.7" y="72.6">7</text>
<text x="278.7" y="75.1">9</text>
<text x="284.4" y="75.1">10</text>
<text x="285.6" y="72.6">8</text>
<text x="291.4" y="74">10</text>
<text x="97.1" y="101.9">1</text>
<text x="142.1" y="101.9">2</text>
<text x="97.1" y="104.5">3</text>
<text x="97.1" y="107">5</text>
<text x="100.9" y="103">3V3</text>
<text x="100.9" y="105.6">GPIO2/SDA1</text>
<text x="135.6" y="103">5V0</text>
<text x="135.6" y="105.6">5V0</text>
<text x="142.1" y="104.5">4</text>
<text x="142.1" y="107">6</text>
<text x="97.1" y="109.5">7</text>
<text x="97.1" y="112.1">9</text>
<text x="100.9" y="108.1">GPIO3/SCL1</text>
<text x="100.9" y="110.7">GPIO4/GCKL</text>
<text x="100.9" y="113.2">GND</text>
<text x="125.4" y="113.2">RXD0/GPIO15</text>
<text x="125.7" y="110.7">TXD0/GPIO14</text>
<text x="134.7" y="108.1">GND</text>
<text x="142.1" y="109.5">8</text>
<text x="142.1" y="112.1">10</text>
<text x="95.9" y="117.2">13</text>
<text x="95.9" y="119.7">15</text>
<text x="96" y="114.6">11</text>
<text x="100.9" y="115.7">GPIO17/GEN0</text>
<text x="100.9" y="118.3">GPIO27/GEN2</text>
<text x="131.7" y="115.7">GPIO18</text>
<text x="134.7" y="118.3">GND</text>
<text x="142.1" y="114.6">12</text>
<text x="142.1" y="117.2">14</text>
<text x="142.1" y="119.7">16</text>
<text x="95.9" y="122.2">17</text>
<text x="95.9" y="124.8">19</text>
<text x="100.9" y="120.8">GPIO22/GEN3</text>
<text x="100.9" y="123.4">3V3</text>
<text x="100.9" y="125.9">GPIO10/MOSI</text>
<text x="125.3" y="120.8">GEN4/GPIO23</text>
<text x="125.3" y="123.4">GEN5/GPIO24</text>
<text x="134.7" y="125.9">GND</text>
<text x="142.1" y="122.2">18</text>
<text x="142.1" y="124.8">20</text>
<text x="219" y="124.8">2</text>
<text x="222.7" y="122.2" transform="rotate(-90 222.7 122.2)">1</text>
<text x="95.9" y="127.3">21</text>
<text x="95.9" y="129.9">23</text>
<text x="100.9" y="128.4">GPIO9/MISO</text>
<text x="100.9" y="131">GPIO11/SCLK</text>
<text x="125.3" y="128.4">GEN/6GPIO25</text>
<text x="128.2" y="131">CE0/GPIO8</text>
<text x="142.1" y="127.3">22</text>
<text x="142.1" y="129.9">24</text>
<text x="222.7" y="129.2" transform="rotate(-90 222.7 129.2)">3</text>
<text x="95.9" y="132.4">25</text>
<text x="95.9" y="134.9">27</text>
<text x="95.9" y="137.5">29</text>
<text x="100.9" y="133.5">GND</text>
<text x="100.9" y="136.1">ID_SD</text>
<text x="129.3" y="133.5">CE/GPIO7</text>
<text x="133.2" y="136.1">ID_SC</text>
<text x="142.1" y="132.4">26</text>
<text x="142.1" y="134.9">28</text>
<text x="142.1" y="137.5">30</text>
<text x="95.9" y="140">31</text>
<text x="95.9" y="142.6">33</text>
<text x="100.9" y="138.6">GPIO5</text>
<text x="100.9" y="141.1">GPIO6</text>
<text x="100.9" y="143.7">GPIO13</text>
<text x="131.7" y="141.1">GPIO12</text>
<text x="134.7" y="138.6">GND</text>
<text x="134.7" y="143.7">GND</text>
<text x="142.1" y="140">32</text>
<text x="142.1" y="142.6">34</text>
<text x="95.9" y="145.1">35</text>
<text x="95.9" y="147.6">37</text>
<text x="100.9" y="146.2">GPIO19</text>
<text x="100.9" y="148.8">GPIO26</text>
<text x="131.7" y="146.2">GPIO16</text>
<text x="131.7" y="148.8">GPIO20</text>
<text x="142.1" y="145.1">36</text>
<text x="142.1" y="147.6">38</text>
<text x="95.9" y="150.2">39</text>
<text x="100.9" y="151.3">GND</text>
<text x="131.7" y="151.3">GPIO21</text>
<text x="142.1" y="150.2">40</text>
<text x="110.3" y="183.2">1</text>
<text x="110.3" y="185.7">3</text>
<text x="116.2" y="184.3">1</text>
<text x="120.5" y="184.3">2</text>
<text x="126.3" y="183.2">2</text>
<text x="126.3" y="185.7">4</text>
<text x="110.3" y="188.3">5</text>
<text x="116.2" y="186.8">3</text>
<text x="116.2" y="189.4">5</text>
<text x="120.5" y="186.8">4</text>
<text x="120.5" y="189.4">6</text>
<text x="126.3" y="188.3">6</text>
<text x="110.3" y="203.5">1</text>
<text x="126.3" y="203.5">2</text>
<text x="266" y="199.5">IN.L</text>
<text x="266" y="202.1">IN.COM</text>
<text x="280" y="199.5">OUT.L-</text>
<text x="110.3" y="206">3</text>
<text x="110.3" y="208.6">5</text>
<text x="116.2" y="204.6">1</text>
<text x="116.2" y="207.2">3</text>
<text x="116.2" y="209.7">5</text>
<text x="120.5" y="204.6">2</text>
<text x="120.5" y="207.2">4</text>
<text x="120.5" y="209.7">6</text>
<text x="126.3" y="206">4</text>
<text x="126.3" y="208.6">6</text>
<text x="266" y="204.6">IN.R</text>
<text x="279.4" y="204.6">OUT.L+</text>
<text x="318.6" y="206">1</text>
<text x="318.6" y="208.6">3</text>
<text x="324.4" y="207.2">1</text>
<text x="324.4" y="209.7">3</text>
<text x="328.7" y="207.2">2</text>
<text x="328.7" y="209.7">4</text>
<text x="334.6" y="206">2</text>
<text x="334.6" y="208.6">4</text>
<text x="266" y="214.8">+5V</text>
<text x="279.1" y="212.2">OUT.R+</text>
<text x="318.6" y="211.1">5</text>
<text x="324.4" y="212.2">5</text>
<text x="328.7" y="212.2">6</text>
<text x="334.6" y="211.1">6</text>
<text x="266" y="217.3">GND</text>
<text x="279.6" y="217.3">OUT.R-</text>
<text x="118.7" y="226.4">7</text>
<text x="118.7" y="223.8">8</text>
<text x="118.7" y="234">4</text>
<text x="118.7" y="231.4">5</text>
<text x="118.7" y="228.9">6</text>
<text x="118.7" y="239.1">2</text>
<text x="118.7" y="236.5">3</text>
<text x="118.7" y="241.6">1</text>
</g>
</svg>
